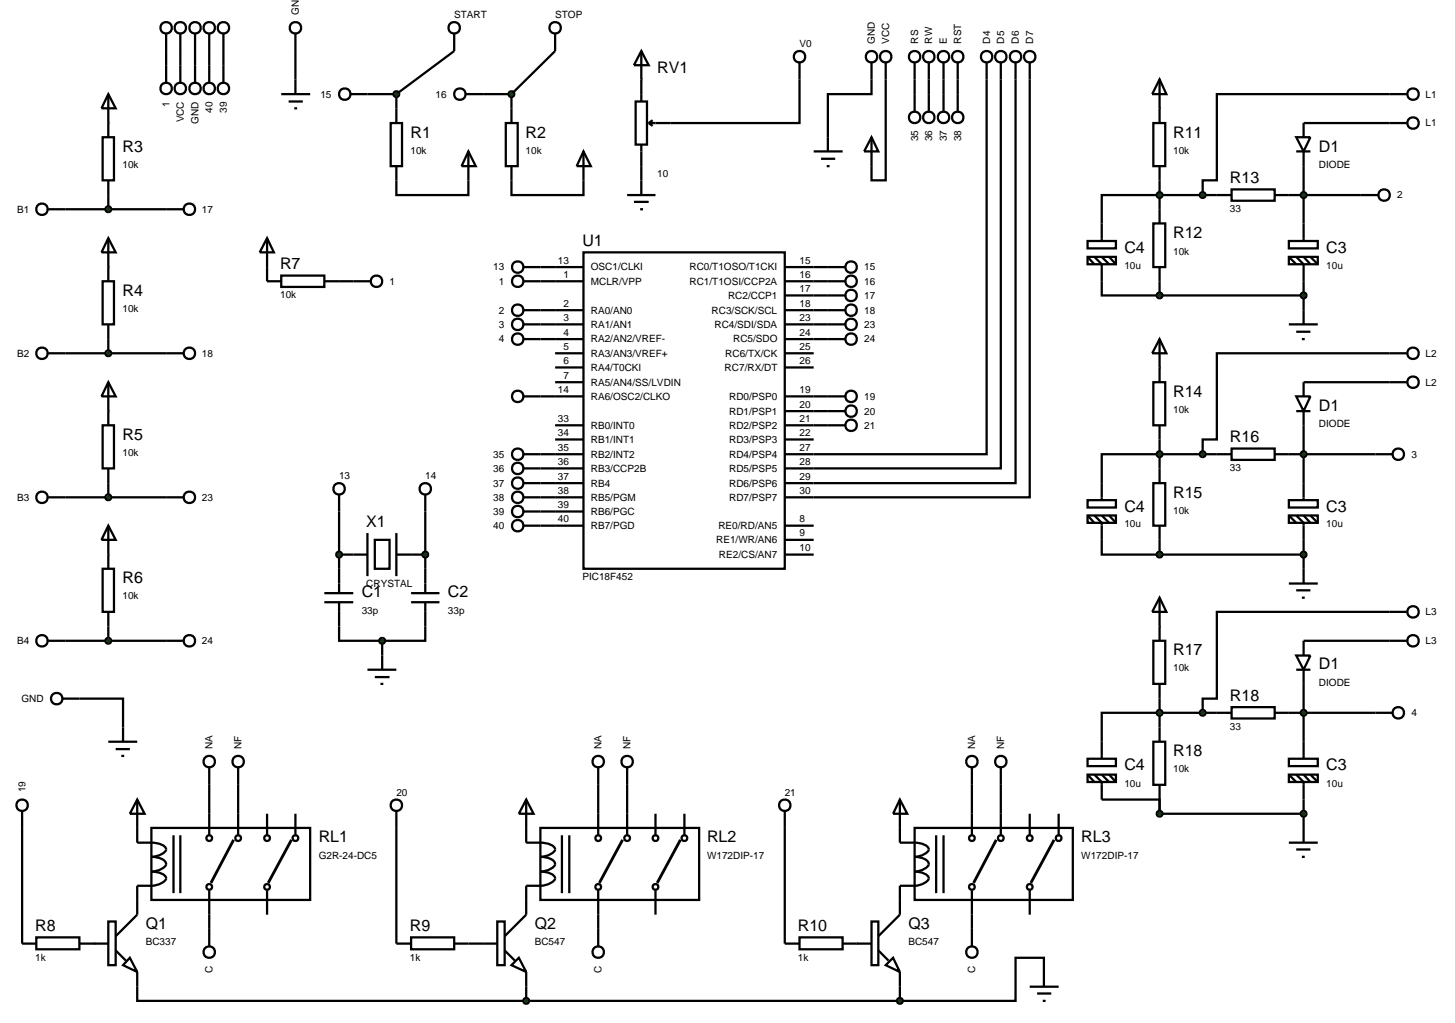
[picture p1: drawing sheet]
<svg xmlns="http://www.w3.org/2000/svg" width="257mm" height="180mm" viewBox="0 0 257 180" stroke-linecap="round" stroke-linejoin="round" font-family="sans-serif">
<g fill="none" stroke="#000" stroke-width=".4">
<path d="M19.1 16.6l1.3 2.5h-2.5zM19.1 16.6v7.6M29.3 9v2.5M31.8 9v2.5M34.4 9v2.5M36.9 9v2.5M39.4 9v2.5M52.1 9v5M64.8 16.6h5.1M69.9 16.6v2.5M80.1 9l-10.2 7.6M85.2 16.6h5"/>
<path d="M90.2 16.6v2.5M97.9 9l-7.7 7.6M141 14v7.7h-22.8M153.7 14v2.6h-7.7v7.6M156.2 14v17.8h-2.5v-2.5M161.3 14v2.6M163.8 14v2.6M166.4 14v2.6M168.9 14v2.6M174 14v66.1h-30.5M176.5 14v68.6h-33M179.1 14v71.2h-35.6"/>
<path d="M181.6 14v73.7h-38.1M245.1 16.6h-30.5v15.2h-2.5v2.6M11.5 36.9h17.8M18.1 24.2h2v7.6h-2zM19.1 31.8v5.1M69.9 31.8v2.6h12.7v-2.6M90.2 31.8v2.6h12.7v-2.6M113.1 29.3v2.5M204.5 31.8v5.1M214.6 34.4h-20.3v5M227.3 34.4h12.7M229.9 21.7h15.2"/>
<path d="M229.9 29.3v10.1M18.1 49.6h2v7.6h-2zM19.1 42l1.3 2.5h-2.5zM19.1 42v7.6M19.1 57.2v5.1M47.1 47.1v2.5M59.8 49.6h2.5M95.3 54.7h2.6M95.3 57.2h2.6M95.3 59.8h2.6M95.3 47.1h2.6M95.3 49.6h2.6"/>
<path d="M143.5 52.1h2.5M143.5 54.7h2.5M143.5 57.2h2.5M143.5 59.8h2.5M143.5 47.1h2.5M143.5 49.6h2.5M194.3 49.6v2.5h10.2M204.5 49.6v2.5M204.5 52.1h25.4M229.9 49.6v5.1M11.5 62.3h17.8M18.1 75h2v7.6h-2z"/>
<path d="M19.1 67.4l1.3 2.5h-2.5zM19.1 67.4v7.6M95.3 69.9h2.6M143.5 69.9h2.5M143.5 72.5h2.5M143.5 75h2.5M204.5 77.5v5.1M229.9 67.4h15.2M229.9 75v10.2M245.1 62.3h-30.5v15.2h-2.5v2.6M11.5 87.7h17.8M19.1 82.6v5.1"/>
<path d="M59.8 97.8h5M59.8 90.2v14.4M64.8 94v7.6M66.1 95.2h2.6v5.1h-2.6zM69.9 94v7.6M69.9 97.8h5.1M75 90.2v14.4M95.3 80.1h2.6M95.3 82.6h2.6M95.3 85.2h2.6M95.3 87.7h2.6M95.3 92.7h2.6"/>
<path d="M95.3 90.2h2.6M194.3 95.2v2.6h10.2M204.5 95.2v2.6M204.5 97.8h25.4M214.6 80.1h-20.3v5.1M227.3 80.1h15.3M229.9 95.2v5.1M11.5 113h17.8M19.1 110.5v2.5M57.2 104.6h5.1M57.2 106.2h5.1M59.8 106.2v6.8h7.6"/>
<path d="M64.8 118.1h5.1M66.1 119.4h2.6M67.4 113v5.1M72.5 104.6h5M72.5 106.2h5M75 106.2v6.8h-7.6M229.9 113h15.2M245.1 107.9h-30.5v15.3h-2.5v2.5M14 123.2h7.7v5.1M36.9 138.4v5.1M42 138.4v5.1M67.1 120.6h.5"/>
<path d="M105.5 138.4v8.9M110.6 138.4v8.9M171.4 138.4v8.9M176.5 138.4v8.9M204.5 123.2v5.1M214.6 125.7h-20.3v5.1M227.3 125.7h15.3M229.9 120.6v10.2M3.9 146v20.4h2.5M24.2 141l1.3 2.5h-2.6zM24.2 141v7.6M24.2 156.2v5.1l-3.8 3.8"/>
<path d="M69.9 146v20.4h2.6M92.8 141v7.6a9 9 0 0 1 4.3 .3l.7 .6 .1 .3a2.79 2.79 0 0 1-2.6 1.3 3.2 3.2 0 0 1 2.5 .9 .9 .9 0 0 1-.7 1.2l-1.2 .4-.6 .1a3.4 3.4 0 0 1 2.5 .9l.1 .3a2.79 2.79 0 0 1-2.6 1.3h-2.5v5.1l-3.8 3.8M92.8 141l1.3 2.5h-2.6zM95.3 146h28v12.7h-28zM99.1 147.3v10.2M100.4 147.3v10.2M105.5 157v6.8M115.6 143.5v3.8M115.6 157v4.3M120.7 143.5v3.8M138.4 146v20.4h2.6M158.7 141v7.6a8.7 8.7 0 0 1 4.3 .3l.7 .6 .1 .3a2.73 2.73 0 0 1-2.5 1.3 3.1 3.1 0 0 1 2.4 .9 .9 .9 0 0 1-.7 1.2l-1.1 .4-.6 .1a3.3 3.3 0 0 1 2.4 .9l.1 .3a2.73 2.73 0 0 1-2.5 1.3h-2.6v5.1l-3.8 3.8"/>
<path d="M158.7 141l1.3 2.5h-2.5zM161.3 146h27.9v12.7h-27.9zM165.1 147.3v10.2M166.4 147.3v10.2M171.4 157v6.8M181.6 143.5v3.8M181.6 157v4.3M186.7 143.5v3.8M194.3 141h10.2v2.5M204.5 141v2.5M204.5 143.5h25.4M229.9 141v5"/>
<path d="M6.4 165.3h7.6v2.1h-7.6zM14 166.4h5.1M19.1 162.5h1.3v7.7h-1.3zM20.4 167.6l1.8 1.8M22.9 168.9l1.3 2.5-2.5-1.2zM24.2 171.4v5.1h68.6M36.9 161.3v2.5M72.5 165.3h7.6v2.1h-7.6zM80.1 166.4h7.6M87.7 162.5h1.3v7.7h-1.3zM89 167.6l1.8 1.8M91.5 168.9l1.3 2.5-2.6-1.2z"/>
<path d="M92.8 171.4v5.1M92.8 176.5h65.9M141 165.3h7.6v2.1h-7.6zM148.6 166.4h5.1M153.7 162.5h1.2v7.7h-1.2zM154.9 167.6l1.8 1.8M157.5 168.9l1.2 2.5-2.5-1.2zM158.7 171.4v5.1M184.1 171.4v-2.5h-5v7.6h-20.4"/>
<circle cx="105.5" cy="147.8" r=".51"/>
<circle cx="105.5" cy="156.4" r=".51"/>
<circle cx="110.6" cy="147.8" r=".51"/>
<circle cx="115.6" cy="147.8" r=".51"/>
<circle cx="115.6" cy="156.4" r=".51"/>
<circle cx="120.7" cy="147.8" r=".51"/>
<circle cx="171.4" cy="147.8" r=".51"/>
<circle cx="171.4" cy="156.4" r=".51"/>
<circle cx="176.5" cy="147.8" r=".51"/>
<circle cx="181.6" cy="147.8" r=".51"/>
<circle cx="181.6" cy="156.4" r=".51"/>
<circle cx="186.7" cy="147.8" r=".51"/>
</g>
<path d="M109.8 148.1l-4.1 7.6M120 148.1l-4.1 7.6M175.7 148.1l-4 7.6M185.9 148.1l-4.1 7.6" fill="none" stroke="#000" stroke-width=".5"/>
<path d="M67 112.7l.4-.2-.5 .5zM67.4 112.5l.3 .1 .2 .4zM67.4 113.5l.5-.5-.2 .4zM66.9 113l.5 .5-.3-.1z" fill="#004000" stroke="#000" stroke-width=".4"/>
<path d="M67.4 112.5l.5 .5-.5 .5-.5-.5z" fill="#004000"/>
<g fill="none" stroke="#000" stroke-width=".4">
<path d="M29.3 36.9h3M29.3 62.3h3M19.1 92.7l1.3 2.5h-2.5zM19.1 92.7v7.6M29.3 87.7h3M18.1 100.3h2v7.6h-2zM19.1 107.9v2.6M29.3 113h3M19.1 130.8h5.1M20.4 132.1h2.5M21.4 133.3h.5M21.7 128.3v2.5"/>
<path d="M3.9 143v3M24.2 148.6a9 9 0 0 1 4.3 .3l.7 .6 .1 .3a2.79 2.79 0 0 1-2.6 1.3 3.2 3.2 0 0 1 2.5 .9 .9 .9 0 0 1-.7 1.2l-1.2 .4-.6 .1a3.4 3.4 0 0 1 2.5 .9l.1 .3a2.79 2.79 0 0 1-2.6 1.3h-2.5M26.7 146h28v12.7h-28zM30.6 147.3v10.2M31.8 147.3v10.2M36.9 143.5v3.8M36.9 157v4.3M42 143.5v3.8M47.1 143.5v3.8M47.1 157v4.3M52.1 143.5v3.8M69.9 143v3"/>
<path d="M138.4 143v3"/>
<circle cx="33.4" cy="36.9" r="1.01"/>
<circle cx="33.4" cy="62.3" r="1.01"/>
<circle cx="33.4" cy="87.7" r="1.01"/>
<circle cx="33.4" cy="113" r="1.01"/>
<circle cx="3.9" cy="142" r="1.01"/>
<circle cx="36.9" cy="147.8" r=".51"/>
<circle cx="36.9" cy="156.4" r=".51"/>
<circle cx="42" cy="147.8" r=".51"/>
<circle cx="47.1" cy="147.8" r=".51"/>
<circle cx="47.1" cy="156.4" r=".51"/>
<circle cx="52.1" cy="147.8" r=".51"/>
<circle cx="69.9" cy="142" r="1.01"/>
<circle cx="138.4" cy="142" r="1.01"/>
</g>
<path d="M41.2 148.1l-4 7.6M51.4 148.1l-4.1 7.6" fill="none" stroke="#000" stroke-width=".5"/>
<g fill="#004000" stroke="#000" stroke-width=".4">
<path d="M92.4 176.2l.4-.2-.5 .5zM92.8 176l.3 .1 .2 .4zM93.3 176.5l-.2 .4-.3 .1zM92.3 176.5l.5 .5-.3-.1z"/>
<path d="M158.3 176.2l.4-.2-.5 .5zM158.7 176l.4 .2 .1 .3zM158.7 177l.5-.5-.2 .4zM158.2 176.5l.5 .5-.3-.1z"/>
</g>
<g fill="#004000">
<path d="M92.8 176l.5 .5-.5 .5-.5-.5z"/>
<path d="M158.7 176l.5 .5-.5 .5-.5-.5z"/>
</g>
<path d="M204.5 19.1v2.6M203.4 39.4h2.1v7.7h-2.1zM203.4 21.7h2.1v7.6h-2.1zM204.5 29.3v2.5M204.5 36.9v2.5M214.6 34.4h2.6M217.2 33.4h7.6v2h-7.6zM224.8 34.4h2.5M204.5 47.1v2.5" fill="none" stroke="#000" stroke-width=".4"/>
<path d="M204.2 34l.3-.1-.5 .5zM204.5 33.9l.4 .2 .1 .3zM205 34.4l-.1 .3-.4 .2zM204 34.4l.5 .5-.4-.2z" fill="#004000" stroke="#000" stroke-width=".4"/>
<path d="M204.5 33.9l.5 .5-.5 .5-.5-.5z" fill="#004000"/>
<path d="M228.6 24.2h2.5l-1.2 2.5zM228.6 26.7h2.5M229.9 21.7v2.5M229.9 26.7v2.6M229.9 39.4v3.1M227.3 42.5h5.1v1.3h-5.1zM227.3 45.3h5.1v1.3h-5.1zM227.3 45.3l1.3 1.3M228.6 45.3l1.3 1.3v3M229.9 45.3l1.2 1.3M231.1 45.3l1.3 1.3" fill="none" stroke="#000" stroke-width=".4"/>
<path d="M229.6 34l.3-.1-.5 .5zM229.9 33.9l.4 .2 .1 .3zM230.4 34.4l-.1 .3-.4 .2zM229.4 34.4l.5 .5-.4-.2z" fill="#004000" stroke="#000" stroke-width=".4"/>
<path d="M229.9 33.9l.5 .5-.5 .5-.5-.5z" fill="#004000"/>
<path d="M194.3 39.4v3.1M191.8 42.5h5v1.3h-5zM191.8 45.3h5v1.3h-5zM191.8 45.3l1.2 1.3M193 45.3l1.3 1.3v3M194.3 45.3l1.3 1.3M195.6 45.3l1.2 1.3" fill="none" stroke="#000" stroke-width=".4"/>
<path d="M204.1 51.8l.4-.2-.5 .5zM204.5 51.6l.4 .2 .1 .3zM205 52.1l-.1 .3-.4 .2zM204 52.1l.5 .5-.4-.2z" fill="#004000" stroke="#000" stroke-width=".4"/>
<path d="M204 52.1l.5-.5 .5 .5-.5 .5z" fill="#004000"/>
<path d="M204.5 14l1.2 2.6h-2.5zM204.5 14v5.1M227.3 57.2h5.1M228.6 58.5h2.5M229.6 59.8h.5M229.9 54.7v2.5" fill="none" stroke="#000" stroke-width=".4"/>
<path d="M229.5 51.8l.4-.2-.5 .5zM229.9 51.6l.4 .2 .1 .3zM230.4 52.1l-.1 .3-.4 .2zM229.4 52.1l.5 .5-.4-.2z" fill="#004000" stroke="#000" stroke-width=".4"/>
<path d="M229.9 51.6l.5 .5-.5 .5-.5-.5z" fill="#004000"/>
<path d="M203.4 67.4h2.1v7.6h-2.1zM204.5 64.8v2.6M204.5 75v2.5M217.2 79.1h7.6v2h-7.6zM203.4 85.2h2.1v7.5h-2.1zM204.5 82.6v2.6M204.5 92.7v2.5M214.6 80.1h2.6M224.8 80.1h2.5" fill="none" stroke="#000" stroke-width=".4"/>
<path d="M204.1 79.8l.4-.2-.5 .5zM204.5 79.6l.4 .2 .1 .3zM204.5 80.6l.5-.5-.1 .3zM204 80.1l.5 .5-.4-.2z" fill="#004000" stroke="#000" stroke-width=".4"/>
<path d="M204.5 79.6l.5 .5-.5 .5-.5-.5z" fill="#004000"/>
<path d="M228.6 69.9h2.5l-1.2 2.6zM228.6 72.5h2.5M229.9 67.4v2.5M229.9 72.5v2.5M227.3 88.2h5.1v1.3h-5.1zM227.3 90.9h5.1v1.3h-5.1zM227.3 90.9l1.3 1.3M228.6 90.9l1.3 1.3v3M229.9 85.2v3M229.9 90.9l1.2 1.3M231.1 90.9l1.3 1.3" fill="none" stroke="#000" stroke-width=".4"/>
<path d="M229.5 79.8l.4-.2-.5 .5zM229.9 79.6l.4 .2 .1 .3zM229.9 80.6l.5-.5-.1 .3zM229.4 80.1l.5 .5-.4-.2z" fill="#004000" stroke="#000" stroke-width=".4"/>
<path d="M229.4 80.1l.5-.5 .5 .5-.5 .5z" fill="#004000"/>
<path d="M191.8 88.2h5v1.3h-5zM191.8 90.9h5v1.3h-5zM191.8 90.9l1.2 1.3M193 90.9l1.3 1.3v3M194.3 85.2v3M194.3 90.9l1.3 1.3M195.6 90.9l1.2 1.3" fill="none" stroke="#000" stroke-width=".4"/>
<path d="M204.2 97.4l.3-.1-.5 .5zM204.5 97.3l.4 .2 .1 .3zM205 97.8l-.1 .3-.4 .2zM204 97.8l.5 .5-.4-.2z" fill="#004000" stroke="#000" stroke-width=".4"/>
<path d="M204.5 97.3l.5 .5-.5 .5-.5-.5z" fill="#004000"/>
<path d="M204.5 59.8l1.2 2.5h-2.5zM204.5 59.8v5M227.3 102.9h5.1M228.6 104.1h2.5M229.6 105.4h.5M229.9 100.3v2.6" fill="none" stroke="#000" stroke-width=".4"/>
<path d="M229.6 97.4l.3-.1-.5 .5zM229.9 97.3l.4 .2 .1 .3zM230.4 97.8l-.1 .3-.4 .2zM229.4 97.8l.5 .5-.4-.2z" fill="#004000" stroke="#000" stroke-width=".4"/>
<path d="M229.9 97.3l.5 .5-.5 .5-.5-.5z" fill="#004000"/>
<path d="M203.4 113h2.1v7.6h-2.1zM204.5 110.5v2.5M203.4 130.8h2.1v7.6h-2.1zM204.5 120.6v2.6M204.5 128.3v2.5M204.5 138.4v2.6M214.6 125.7h2.6M217.2 124.7h7.6v2h-7.6zM224.8 125.7h2.5" fill="none" stroke="#000" stroke-width=".4"/>
<path d="M204.1 125.4l.4-.2-.5 .5zM204.5 125.2l.4 .2 .1 .3zM205 125.7l-.1 .3-.4 .2zM204 125.7l.5 .5-.4-.2z" fill="#004000" stroke="#000" stroke-width=".4"/>
<path d="M204.5 125.2l.5 .5-.5 .5-.5-.5z" fill="#004000"/>
<path d="M228.6 115.6h2.5l-1.2 2.5zM228.6 118.1h2.5M229.9 113v2.6M229.9 118.1v2.5M227.3 133.8h5.1v1.3h-5.1zM227.3 136.6h5.1v1.3h-5.1zM227.3 136.6l1.3 1.3M228.6 136.6l1.3 1.3v3.1M229.9 130.8v3M229.9 136.6l1.2 1.3M231.1 136.6l1.3 1.3" fill="none" stroke="#000" stroke-width=".4"/>
<path d="M229.5 125.4l.4-.2-.5 .5zM229.9 125.2l.4 .2 .1 .3zM229.9 126.2l.5-.5-.1 .3zM229.4 125.7l.5 .5-.4-.2z" fill="#004000" stroke="#000" stroke-width=".4"/>
<path d="M229.9 125.2l.5 .5-.5 .5-.5-.5z" fill="#004000"/>
<path d="M191.8 133.8h5v1.3h-5zM191.8 136.6h5v1.3h-5zM191.8 136.6l1.2 1.3M193 136.6l1.3 1.3v3.1M194.3 130.8v3M194.3 136.6l1.3 1.3M195.6 136.6l1.2 1.3" fill="none" stroke="#000" stroke-width=".4"/>
<path d="M204.2 143.1l.3-.1-.5 .5zM204.5 143l.4 .2 .1 .3zM205 143.5l-.1 .3-.4 .2zM204 143.5l.5 .5-.4-.2z" fill="#004000" stroke="#000" stroke-width=".4"/>
<path d="M204.5 143l.5 .5-.5 .5-.5-.5z" fill="#004000"/>
<path d="M204.5 105.4l1.2 2.5h-2.5zM204.5 105.4v5.1M227.3 148.6h5.1M228.6 149.8h2.5M229.6 151.1h.5M229.9 146v2.6" fill="none" stroke="#000" stroke-width=".4"/>
<path d="M229.6 143.1l.3-.1-.5 .5zM229.9 143l.4 .2 .1 .3zM230.4 143.5l-.1 .3-.4 .2zM229.4 143.5l.5 .5-.4-.2z" fill="#004000" stroke="#000" stroke-width=".4"/>
<path d="M229.9 143l.5 .5-.5 .5-.5-.5z" fill="#004000"/>
<g fill="none" stroke="#000" stroke-width=".4">
<path d="M245.1 16.6h3M245.1 21.7h3M245.1 62.3h3M245.1 67.4h3M245.1 107.9h3M245.1 113h3"/>
<circle cx="249.2" cy="16.6" r="1.01"/>
<circle cx="249.2" cy="21.7" r="1.01"/>
<circle cx="249.2" cy="62.3" r="1.01"/>
<circle cx="249.2" cy="67.4" r="1.01"/>
<circle cx="249.2" cy="107.9" r="1.01"/>
<circle cx="249.2" cy="113" r="1.01"/>
</g>
<g fill="#004000" stroke="#000" stroke-width=".4">
<path d="M211.8 34l.3-.1-.5 .5zM212.1 33.9l.4 .2 .1 .3zM212.1 34.9l.5-.5-.2 .4zM211.6 34.4l.5 .5-.4-.2z"/>
<path d="M211.7 79.8l.4-.2-.5 .5zM212.1 79.6l.3 .1 .2 .4zM212.1 80.6l.5-.5-.2 .4zM211.6 80.1l.5 .5-.4-.2z"/>
<path d="M211.7 125.4l.4-.2-.5 .5zM212.1 125.2l.4 .2 .1 .3zM212.1 126.2l.5-.5-.2 .4zM211.6 125.7l.5 .5-.3-.1z"/>
</g>
<g fill="#004000">
<path d="M212.1 33.9l.5 .5-.5 .5-.5-.5z"/>
<path d="M211.6 80.1l.5-.5 .5 .5-.5 .5z"/>
<path d="M211.6 125.7l.5-.5 .5 .5-.5 .5z"/>
</g>
<g fill="none" stroke="#000" stroke-width=".4">
<path d="M69.9 19.1v2.6M90.2 19.1v2.6M174 11v3M176.5 11v3M179.1 11v3M181.6 11v3M68.9 21.7h2v7.6h-2zM69.9 29.3v2.5M89.2 21.7h2.1v7.6h-2.1zM90.2 29.3v2.5M240 34.4h3.1M47.1 42l1.2 2.5h-2.5z"/>
<path d="M47.1 49.6h2.5M47.1 42v5.1M49.6 48.6h7.6v2h-7.6zM57.2 49.6h2.6M92.3 54.7h3M92.3 57.2h3M92.3 59.8h3M92.3 47.1h3M97.9 49.6h5M97.9 54.7h5M97.9 57.2h5M97.9 59.8h5"/>
<path d="M97.9 47.1h5M102.9 44.5h35.5v55.8h-35.5zM138.4 49.6h5.1M138.4 54.7h5.1M138.4 57.2h5.1M138.4 59.8h5.1M138.4 47.1h5.1M138.4 52.1h5.1M92.3 69.9h3M97.9 62.3h5M97.9 64.8h5M97.9 67.4h5"/>
<path d="M97.9 69.9h5M97.9 75h5M97.9 77.5h5M138.4 62.3h5.1M138.4 64.8h5.1M138.4 69.9h5.1M138.4 72.5h5.1M138.4 75h5.1M138.4 77.5h5.1M59.8 87.2v3M75 87.2v3M92.3 80.1h3"/>
<path d="M92.3 82.6h3M92.3 85.2h3M92.3 87.7h3M97.9 80.1h5M97.9 82.6h5M97.9 85.2h5M97.9 87.7h5M97.9 92.7h5M97.9 90.2h5M138.4 80.1h5.1M138.4 82.6h5.1M138.4 85.2h5.1"/>
<path d="M138.4 87.7h5.1M138.4 92.7h5.1M138.4 95.2h5.1M138.4 97.8h5.1M242.6 80.1h3M242.6 125.7h3"/>
<circle cx="174" cy="10" r="1.01"/>
<circle cx="176.5" cy="10" r="1.01"/>
<circle cx="179.1" cy="10" r="1.01"/>
<circle cx="181.6" cy="10" r="1.01"/>
<circle cx="244.1" cy="34.4" r="1.01"/>
<circle cx="91.3" cy="54.7" r="1.01"/>
<circle cx="91.3" cy="59.8" r="1.01"/>
<circle cx="91.3" cy="47.1" r="1.01"/>
<circle cx="91.3" cy="57.2" r="1.01"/>
<circle cx="91.3" cy="69.9" r="1.01"/>
<circle cx="59.8" cy="86.2" r="1.01"/>
<circle cx="75" cy="86.2" r="1.01"/>
<circle cx="91.3" cy="80.1" r="1.01"/>
<circle cx="91.3" cy="85.2" r="1.01"/>
<circle cx="91.3" cy="87.7" r="1.01"/>
<circle cx="91.3" cy="82.6" r="1.01"/>
<circle cx="246.6" cy="80.1" r="1.01"/>
<circle cx="246.6" cy="125.7" r="1.01"/>
</g>
<g fill="#004000" stroke="#000" stroke-width=".4">
<path d="M74.7 97.4l.3-.1-.5 .5zM75 97.3l.3 .1 .2 .4zM75 98.3l.5-.5-.1 .3zM74.5 97.8l.5 .5-.4-.2z"/>
<path d="M59.4 97.5l.4-.2-.5 .5zM59.8 97.3l.4 .2 .1 .3zM60.3 97.8l-.1 .3-.4 .2zM59.3 97.8l.5 .5-.3-.1z"/>
</g>
<g fill="#004000">
<path d="M74.5 97.8l.5-.5 .5 .5-.5 .5z"/>
<path d="M59.3 97.8l.5-.5 .5 .5-.5 .5z"/>
</g>
<g fill="none" stroke="#000" stroke-width=".4">
<path d="M61.8 16.6h3M80.1 5.9v3.1M82.1 16.6h3.1M97.9 5.9v3.1M82.6 26.7l1.3 2.6h-2.5zM82.6 26.7v5.1M102.9 26.7l1.3 2.6h-2.5zM102.9 26.7v5.1"/>
<circle cx="60.8" cy="16.6" r="1.01"/>
<circle cx="80.1" cy="4.9" r="1.01"/>
<circle cx="81.1" cy="16.6" r="1.01"/>
<circle cx="97.9" cy="4.9" r="1.01"/>
</g>
<g fill="#004000" stroke="#000" stroke-width=".4">
<path d="M89.8 16.3l.4-.2-.5 .5zM90.2 16.1l.3 .1 .2 .4zM90.2 17.1l.5-.5-.1 .3zM89.7 16.6l.5 .5-.4-.2z"/>
<path d="M69.5 16.3l.4-.2-.5 .5zM69.9 16.1l.4 .2 .1 .3zM69.9 17.1l.5-.5-.1 .3zM69.4 16.6l.5 .5-.3-.1z"/>
</g>
<g fill="#004000">
<path d="M89.7 16.6l.5-.5 .5 .5-.5 .5z"/>
<path d="M69.4 16.6l.5-.5 .5 .5-.5 .5z"/>
</g>
<g fill="none" stroke="#000" stroke-width=".4">
<path d="M112.1 17.9h2v7.6h-2zM113.1 9l1.3 2.5h-2.6zM113.1 9v8.9M141 11v3M8.5 36.9h3M110.6 34.4h5M111.8 35.6h2.6M112.9 36.9h.5M113.1 25.5v3.8M113.1 31.8v2.6M114.4 21.7l.7 .5M114.4 21.7h3.8"/>
<path d="M115.1 21.2l-.7 .5M146 47.1h3.1M146 49.6h3.1M146 52.1h3.1M146 54.7h3.1M146 57.2h3.1M146 59.8h3.1M8.5 62.3h3M146 72.5h3.1M146 69.9h3.1M146 75h3.1M8.5 87.7h3"/>
<path d="M8.5 113h3M11 123.2h3M36.9 135.4v3M42 135.4v3M105.5 135.4v3M110.6 135.4v3M171.4 135.4v3M176.5 135.4v3M36.9 163.8v3.1M105.5 163.8v3.1M171.4 163.8v3.1"/>
<circle cx="141" cy="10" r="1.01"/>
<circle cx="7.4" cy="36.9" r="1.01"/>
<circle cx="150.1" cy="49.6" r="1.01"/>
<circle cx="150.1" cy="57.2" r="1.01"/>
<circle cx="150.1" cy="47.1" r="1.01"/>
<circle cx="150.1" cy="59.8" r="1.01"/>
<circle cx="150.1" cy="52.1" r="1.01"/>
<circle cx="150.1" cy="54.7" r="1.01"/>
<circle cx="7.4" cy="62.3" r="1.01"/>
<circle cx="150.1" cy="75" r="1.01"/>
<circle cx="150.1" cy="69.9" r="1.01"/>
<circle cx="150.1" cy="72.5" r="1.01"/>
<circle cx="7.4" cy="87.7" r="1.01"/>
<circle cx="7.4" cy="113" r="1.01"/>
<circle cx="10" cy="123.2" r="1.01"/>
<circle cx="36.9" cy="134.3" r="1.01"/>
<circle cx="42" cy="134.3" r="1.01"/>
<circle cx="105.5" cy="134.3" r="1.01"/>
<circle cx="110.6" cy="134.3" r="1.01"/>
<circle cx="171.4" cy="134.3" r="1.01"/>
<circle cx="176.5" cy="134.3" r="1.01"/>
<circle cx="36.9" cy="167.9" r="1.01"/>
<circle cx="105.5" cy="167.9" r="1.01"/>
<circle cx="171.4" cy="167.9" r="1.01"/>
</g>
<g fill="#004000" stroke="#000" stroke-width=".4">
<path d="M18.7 112.7l.4-.2-.5 .5zM19.1 112.5l.4 .2 .1 .3zM19.1 113.5l.5-.5-.2 .4zM18.6 113l.5 .5-.3-.1z"/>
<path d="M18.7 87.4l.4-.2-.5 .5zM19.1 87.2l.4 .2 .1 .3zM19.6 87.7l-.1 .3-.4 .2zM18.6 87.7l.5 .5-.4-.2z"/>
<path d="M18.7 62l.4-.2-.5 .5zM19.1 61.8l.4 .2 .1 .3zM19.6 62.3l-.1 .3-.4 .2zM18.6 62.3l.5 .5-.4-.2z"/>
<path d="M18.7 36.6l.4-.2-.5 .5zM19.1 36.4l.4 .2 .1 .3zM19.6 36.9l-.1 .3-.4 .2zM18.6 36.9l.5 .5-.4-.2z"/>
</g>
<g fill="#004000">
<path d="M18.6 113l.5-.5 .5 .5-.5 .5z"/>
<path d="M18.6 87.7l.5-.5 .5 .5-.5 .5z"/>
<path d="M18.6 62.3l.5-.5 .5 .5-.5 .5z"/>
<path d="M18.6 36.9l.5-.5 .5 .5-.5 .5z"/>
</g>
<g fill="none" stroke="#000" stroke-width=".4">
<path d="M29.3 5.9v3.1M29.3 11.5v3.1M31.8 5.9v3.1M31.8 11.5v3.1M34.4 5.9v3.1M34.4 11.5v3.1M36.9 5.9v3.1M36.9 11.5v3.1M39.4 5.9v3.1M39.4 11.5v3.1M49.6 16.6h5.1M50.9 17.9h2.5"/>
<path d="M51.9 19.1h.5M52.1 5.9v3.1M52.1 14v2.6M153.7 11v3M156.2 11v3M161.3 11v3M161.3 16.6v3M163.8 11v3M163.8 16.6v3M166.4 11v3M166.4 16.6v3M168.9 11v3"/>
<path d="M168.9 16.6v3M143.5 26.7h5.1M144.8 28h2.5M145.8 29.3h.5M146 24.2v2.5M153.7 24.2l1.2 2.5h-2.5zM153.7 24.2v5.1M62.3 49.6h3.1M92.3 49.6h3M92.3 90.2h3M92.3 92.7h3M181.6 174h5.1"/>
<path d="M182.9 175.2h2.5M183.9 176.5h.5M184.1 171.4v2.6"/>
<circle cx="29.3" cy="15.6" r="1.01"/>
<circle cx="29.3" cy="4.9" r="1.01"/>
<circle cx="31.8" cy="15.6" r="1.01"/>
<circle cx="31.8" cy="4.9" r="1.01"/>
<circle cx="34.4" cy="15.6" r="1.01"/>
<circle cx="34.4" cy="4.9" r="1.01"/>
<circle cx="36.9" cy="15.6" r="1.01"/>
<circle cx="36.9" cy="4.9" r="1.01"/>
<circle cx="39.4" cy="15.6" r="1.01"/>
<circle cx="39.4" cy="4.9" r="1.01"/>
<circle cx="52.1" cy="4.9" r="1.01"/>
<circle cx="153.7" cy="10" r="1.01"/>
<circle cx="156.2" cy="10" r="1.01"/>
<circle cx="161.3" cy="10" r="1.01"/>
<circle cx="163.8" cy="10" r="1.01"/>
<circle cx="166.4" cy="10" r="1.01"/>
<circle cx="168.9" cy="10" r="1.01"/>
<circle cx="161.3" cy="20.7" r="1.01"/>
<circle cx="163.8" cy="20.7" r="1.01"/>
<circle cx="166.4" cy="20.7" r="1.01"/>
<circle cx="168.9" cy="20.7" r="1.01"/>
<circle cx="66.4" cy="49.6" r="1.01"/>
<circle cx="91.3" cy="49.6" r="1.01"/>
<circle cx="91.3" cy="90.2" r="1.01"/>
<circle cx="91.3" cy="92.7" r="1.01"/>
</g>
<g font-size="2.8">
<text x="115.9" y="12.9">RV1</text>
<text x="21.6" y="26.8">R3</text>
<text x="72.4" y="24.3">R1</text>
<text x="92.7" y="24.3">R2</text>
<text x="206.9" y="24.3">R11</text>
<text x="232.6" y="26.8">D1</text>
<text x="216.9" y="32.3">R13</text>
<text x="206.9" y="42">R12</text>
<text x="49.4" y="47.5">R7</text>
<text x="102.7" y="43.4">U1</text>
<text x="198.3" y="44.6">C4</text>
<text x="233.9" y="44.6">C3</text>
<text x="21.6" y="52.2">R4</text>
<text x="206.9" y="70">R14</text>
<text x="21.6" y="77.6">R5</text>
<text x="216.9" y="78">R16</text>
<text x="232.6" y="72.5">D1</text>
<text x="206.9" y="87.8">R15</text>
<text x="64.6" y="92.9">X1</text>
<text x="198.3" y="90.3">C4</text>
<text x="233.9" y="90.3">C3</text>
<text x="21.6" y="102.9">R6</text>
<text x="63.8" y="105.4">C1</text>
<text x="79" y="105.4">C2</text>
<text x="206.9" y="115.6">R17</text>
<text x="232.6" y="118.1">D1</text>
<text x="216.9" y="123.6">R18</text>
<text x="198.3" y="135.9">C4</text>
<text x="206.9" y="133.4">R18</text>
<text x="233.9" y="135.9">C3</text>
<text x="56.2" y="148.6">RL1</text>
<text x="124.7" y="148.6">RL2</text>
<text x="190.7" y="148.6">RL3</text>
<text x="6.2" y="164.2">R8</text>
<text x="25.7" y="163.9">Q1</text>
<text x="72.3" y="164.2">R9</text>
<text x="94.3" y="163.9">Q2</text>
<text x="140.7" y="164.2">R10</text>
<text x="160.2" y="163.9">Q3</text>
</g>
<g font-size="1.8">
<text x="52.7" y="2.6" transform="rotate(-90 52.7 2.6)">GND</text>
<text x="80.1" y="3.2">START</text>
<text x="97.9" y="3.2">STOP</text>
<text x="141" y="8.3">V0</text>
<text x="154.3" y="7.7" transform="rotate(-90 154.3 7.7)">GND</text>
<text x="156.8" y="7.7" transform="rotate(-90 156.8 7.7)">VCC</text>
<text x="161.9" y="7.7" transform="rotate(-90 161.9 7.7)">RS</text>
<text x="164.4" y="7.7" transform="rotate(-90 164.4 7.7)">RW</text>
<text x="167" y="7.7" transform="rotate(-90 167 7.7)">E</text>
<text x="169.5" y="7.7" transform="rotate(-90 169.5 7.7)">RST</text>
<text x="174.6" y="7.7" transform="rotate(-90 174.6 7.7)">D4</text>
<text x="177.1" y="7.7" transform="rotate(-90 177.1 7.7)">D5</text>
<text x="179.7" y="7.7" transform="rotate(-90 179.7 7.7)">D6</text>
<text x="182.2" y="7.7" transform="rotate(-90 182.2 7.7)">D7</text>
<text x="56.5" y="17.2">15</text>
<text x="76.8" y="17.2">16</text>
<text x="251.4" y="17.2">L1</text>
<text x="29.9" y="18.9" transform="rotate(-90 29.9 18.9)">1</text>
<text x="32.4" y="21.6" transform="rotate(-90 32.4 21.6)">VCC</text>
<text x="35" y="21.8" transform="rotate(-90 35 21.8)">GND</text>
<text x="37.5" y="19.9" transform="rotate(-90 37.5 19.9)">40</text>
<text x="40" y="19.9" transform="rotate(-90 40 19.9)">39</text>
<text x="251.4" y="22.3">L1</text>
<text x="21.6" y="29.6">10k</text>
<text x="72.4" y="27.1">10k</text>
<text x="92.7" y="27.1">10k</text>
<text x="161.9" y="24.9" transform="rotate(-90 161.9 24.9)">35</text>
<text x="164.4" y="24.9" transform="rotate(-90 164.4 24.9)">36</text>
<text x="167" y="24.9" transform="rotate(-90 167 24.9)">37</text>
<text x="169.5" y="24.9" transform="rotate(-90 169.5 24.9)">38</text>
<text x="206.9" y="27.1">10k</text>
<text x="232.6" y="29.6">DIODE</text>
<text x="115.9" y="31.3">10</text>
<text x="246.4" y="35">2</text>
<text x="3" y="37.5">B1</text>
<text x="35.6" y="37.5">17</text>
<text x="216.9" y="37.4">33</text>
<text x="87" y="47.7">13</text>
<text x="98.4" y="46.5">13</text>
<text x="104.2" y="47.7">OSC1/CLKI</text>
<text x="121.6" y="47.7">RC0/T1OSO/T1CKI</text>
<text x="141" y="46.5">15</text>
<text x="152.4" y="47.7">15</text>
<text x="198.3" y="47.4">10u</text>
<text x="206.9" y="44.9">10k</text>
<text x="233.9" y="47.4">10u</text>
<text x="49.4" y="52.6">10k</text>
<text x="68.7" y="50.2">1</text>
<text x="88" y="50.2">1</text>
<text x="99.4" y="49">1</text>
<text x="104.2" y="50.2">MCLR/VPP</text>
<text x="121.6" y="50.2">RC1/T1OSI/CCP2A</text>
<text x="128.4" y="52.7">RC2/CCP1</text>
<text x="141" y="51.5">17</text>
<text x="141" y="49">16</text>
<text x="152.4" y="50.2">16</text>
<text x="152.4" y="52.7">17</text>
<text x="21.6" y="55">10k</text>
<text x="88" y="55.3">2</text>
<text x="88" y="57.8">3</text>
<text x="99.4" y="54.1">2</text>
<text x="99.4" y="56.6">3</text>
<text x="99.4" y="59.2">4</text>
<text x="104.2" y="55.3">RA0/AN0</text>
<text x="104.2" y="57.8">RA1/AN1</text>
<text x="125.5" y="55.3">RC3/SCK/SCL</text>
<text x="126" y="57.8">RC4/SDI/SDA</text>
<text x="141" y="54.1">18</text>
<text x="141" y="56.6">23</text>
<text x="141" y="59.2">24</text>
<text x="152.4" y="55.3">18</text>
<text x="152.4" y="57.8">23</text>
<text x="3" y="62.9">B2</text>
<text x="35.6" y="62.9">18</text>
<text x="88" y="60.4">4</text>
<text x="99.4" y="61.7">5</text>
<text x="99.4" y="64.2">6</text>
<text x="104.2" y="60.4">RA2/AN2/VREF-</text>
<text x="104.2" y="62.9">RA3/AN3/VREF+</text>
<text x="104.2" y="65.4">RA4/T0CKI</text>
<text x="127.8" y="65.4">RC7/RX/DT</text>
<text x="127.9" y="62.9">RC6/TX/CK</text>
<text x="129.3" y="60.4">RC5/SDO</text>
<text x="141" y="61.7">25</text>
<text x="141" y="64.2">26</text>
<text x="152.4" y="60.4">24</text>
<text x="251.4" y="62.9">L2</text>
<text x="98.4" y="69.3">14</text>
<text x="99.4" y="66.8">7</text>
<text x="104.2" y="68">RA5/AN4/SS/LVDIN</text>
<text x="104.2" y="70.5">RA6/OSC2/CLKO</text>
<text x="128.6" y="70.5">RD0/PSP0</text>
<text x="141" y="69.3">19</text>
<text x="141" y="71.9">20</text>
<text x="152.4" y="70.5">19</text>
<text x="251.4" y="68">L2</text>
<text x="98.4" y="74.4">33</text>
<text x="98.4" y="76.9">34</text>
<text x="104.2" y="75.6">RB0/INT0</text>
<text x="128.6" y="73.1">RD1/PSP1</text>
<text x="128.6" y="75.6">RD2/PSP2</text>
<text x="141" y="74.4">21</text>
<text x="141" y="76.9">22</text>
<text x="152.4" y="73.1">20</text>
<text x="152.4" y="75.6">21</text>
<text x="206.9" y="72.8">10k</text>
<text x="232.6" y="75.3">DIODE</text>
<text x="21.6" y="80.4">10k</text>
<text x="87" y="80.7">35</text>
<text x="87" y="83.2">36</text>
<text x="98.4" y="79.5">35</text>
<text x="98.4" y="82">36</text>
<text x="104.2" y="78.1">RB1/INT1</text>
<text x="104.2" y="80.7">RB2/INT2</text>
<text x="104.2" y="83.2">RB3/CCP2B</text>
<text x="128.6" y="78.1">RD3/PSP3</text>
<text x="128.6" y="80.7">RD4/PSP4</text>
<text x="128.6" y="83.2">RD5/PSP5</text>
<text x="141" y="79.5">27</text>
<text x="141" y="82">28</text>
<text x="216.9" y="83.1">33</text>
<text x="248.9" y="80.7">3</text>
<text x="3" y="88.3">B3</text>
<text x="35.6" y="88.3">23</text>
<text x="59.8" y="84.5">13</text>
<text x="75" y="84.5">14</text>
<text x="87" y="85.8">37</text>
<text x="87" y="88.3">38</text>
<text x="98.4" y="84.6">37</text>
<text x="98.4" y="87.1">38</text>
<text x="98.4" y="89.6">39</text>
<text x="104.2" y="85.8">RB4</text>
<text x="104.2" y="88.3">RB5/PGM</text>
<text x="128.6" y="85.8">RD6/PSP6</text>
<text x="128.6" y="88.3">RD7/PSP7</text>
<text x="141" y="84.6">29</text>
<text x="141" y="87.1">30</text>
<text x="87" y="90.8">39</text>
<text x="87" y="93.3">40</text>
<text x="98.4" y="92.1">40</text>
<text x="104.2" y="90.8">RB6/PGC</text>
<text x="104.2" y="93.3">RB7/PGD</text>
<text x="126.3" y="95.8">RE1/WR/AN6</text>
<text x="126.7" y="93.3">RE0/RD/AN5</text>
<text x="141" y="92.1">8</text>
<text x="141" y="94.6">9</text>
<text x="198.3" y="93">10u</text>
<text x="206.9" y="90.6">10k</text>
<text x="233.9" y="93">10u</text>
<text x="126.8" y="98.4">RE2/CS/AN7</text>
<text x="141" y="97.2">10</text>
<text x="21.6" y="105.7">10k</text>
<text x="64.6" y="103.6">CRYSTAL</text>
<text x="102.7" y="102.3">PIC18F452</text>
<text x="3" y="113.6">B4</text>
<text x="35.6" y="113.6">24</text>
<text x="63.8" y="108.3">33p</text>
<text x="79" y="108.3">33p</text>
<text x="251.4" y="108.5">L3</text>
<text x="251.4" y="113.6">L3</text>
<text x="206.9" y="118.4">10k</text>
<text x="3.8" y="123.8">GND</text>
<text x="232.6" y="121">DIODE</text>
<text x="216.9" y="128.7">33</text>
<text x="248.9" y="126.3">4</text>
<text x="37.5" y="132.1" transform="rotate(-90 37.5 132.1)">NA</text>
<text x="42.6" y="132.1" transform="rotate(-90 42.6 132.1)">NF</text>
<text x="106.1" y="132.1" transform="rotate(-90 106.1 132.1)">NA</text>
<text x="111.2" y="132.1" transform="rotate(-90 111.2 132.1)">NF</text>
<text x="172" y="132.1" transform="rotate(-90 172 132.1)">NA</text>
<text x="177.1" y="132.1" transform="rotate(-90 177.1 132.1)">NF</text>
<text x="206.9" y="136.2">10k</text>
<text x="4.5" y="139.7" transform="rotate(-90 4.5 139.7)">19</text>
<text x="69.9" y="140.3">20</text>
<text x="138.4" y="140.3">21</text>
<text x="198.3" y="138.7">10u</text>
<text x="233.9" y="138.7">10u</text>
<text x="56.2" y="151.4">G2R-24-DC5</text>
<text x="124.7" y="151.4">W172DIP-17</text>
<text x="190.7" y="151.4">W172DIP-17</text>
<text x="25.7" y="166.7">BC337</text>
<text x="94.3" y="166.7">BC547</text>
<text x="160.2" y="166.7">BC547</text>
<text x="6.2" y="169.4">1k</text>
<text x="37.5" y="171.5" transform="rotate(-90 37.5 171.5)">C</text>
<text x="72.3" y="169.4">1k</text>
<text x="106.1" y="171.5" transform="rotate(-90 106.1 171.5)">C</text>
<text x="140.7" y="169.4">1k</text>
<text x="172" y="171.5" transform="rotate(-90 172 171.5)">C</text>
</g>
</svg>
